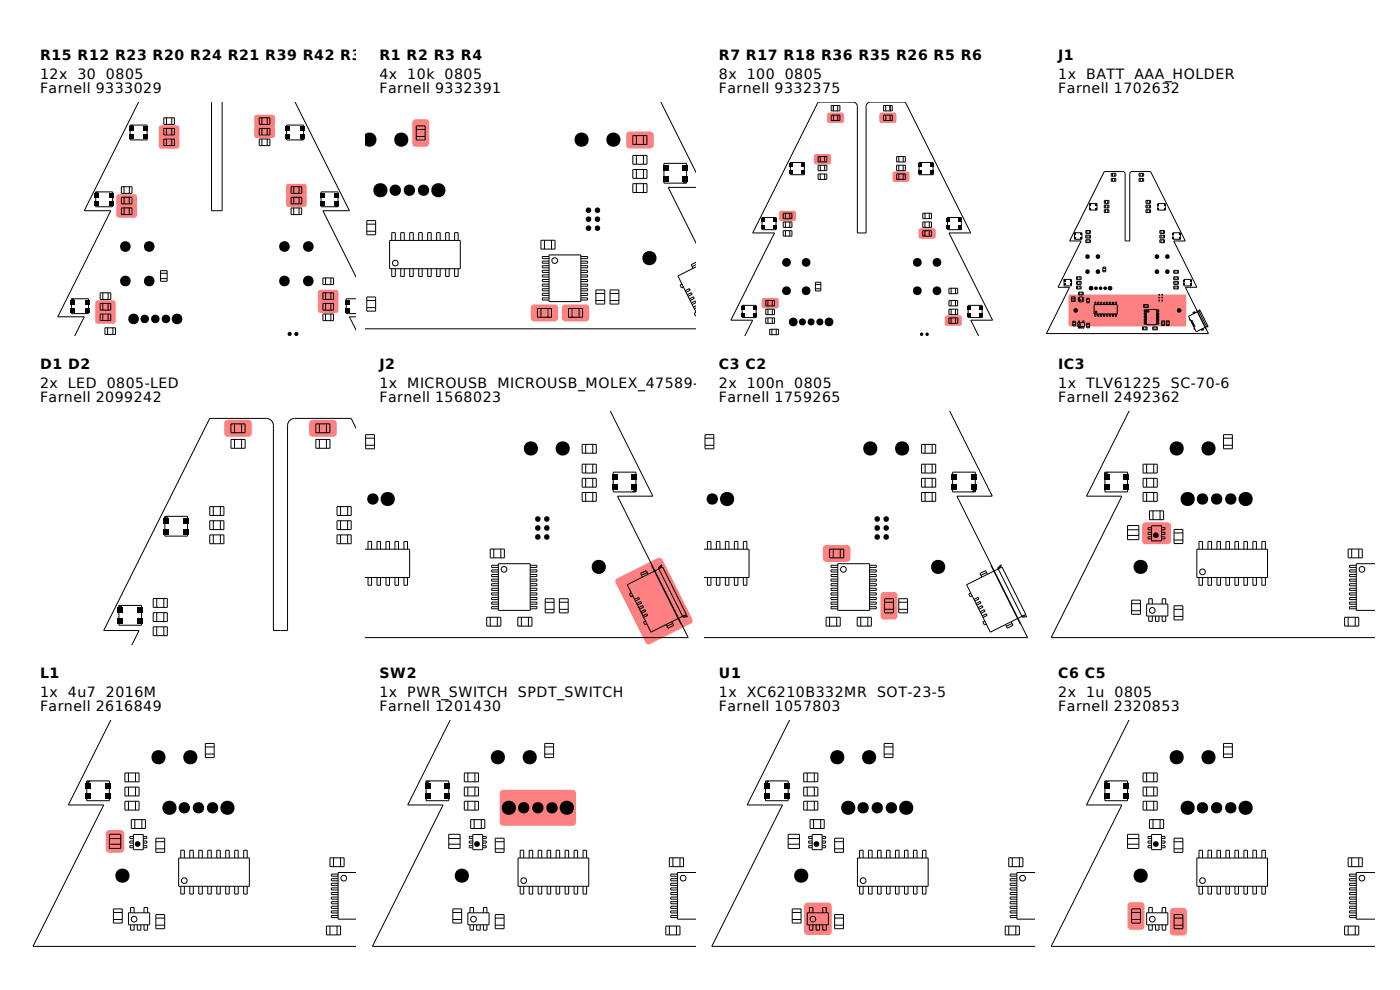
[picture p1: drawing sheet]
<svg xmlns="http://www.w3.org/2000/svg" width="297mm" height="210mm" viewBox="0 0 297 210" stroke-linecap="round" stroke-linejoin="round" font-family="sans-serif">
<g fill="#ff8080">
<path d="M34 26.7h3.8l.3 .5-.1 1.8-.5 .3-3.5-.1-.3-.5v-1.5z"/>
<path d="M34 28.9h3.8l.3 .5-.1 1.9-.5 .2h-3.5l-.3-.5v-1.6z"/>
<path d="M20.3 64l.4-.3 3.6 .1 .3 .5-.1 1.8-.5 .3-3.5-.1-.3-.4z"/>
<path d="M61 41.3h3.8l.3 .5-.1 1.8-.5 .3-3.5-.1-.3-.4v-1.6z"/>
<path d="M20.3 66.2l.4-.2h3.6l.3 .5-.1 1.9-.5 .3-3.5-.1-.3-.5z"/>
<path d="M61 39h3.8l.3 .5-.1 1.9-.5 .3-3.5-.1-.3-.5v-1.6z"/>
<path d="M25 41.3h3.8l.3 .5-.1 1.8-.5 .3-3.5-.1-.3-.4v-1.6z"/>
<path d="M25 43.5h3.8l.3 .5-.1 1.9-.5 .3-3.5-.1-.3-.5v-1.6z"/>
<path d="M67.5 64l.5-.3 3.5 .1 .3 .5v1.8l-.5 .3-3.6-.1-.3-.4z"/>
<path d="M54.2 26.7h3.8l.3 .5-.1 1.8-.4 .3-3.6-.1-.3-.5v-1.5z"/>
<path d="M67.7 61.5h3.8l.3 .5v1.9l-.5 .3-3.6-.1-.3-.5v-1.6z"/>
<path d="M54.2 24.4h3.8l.3 .5-.1 1.9-.4 .2h-3.6l-.3-.5v-1.6z"/>
</g>
<g fill="#000">
<path d="M27.4 26.8h.9v.9h-.9zM27.4 28.5h.9v.9h-.9zM30.5 26.8h.9v.9h-.9zM30.5 28.5h.9v.9h-.9zM60.6 28.5h.9v.9h-.9zM60.6 26.8h.9v.9h-.9zM63.7 28.5h.9v.9h-.9zM63.7 26.8h.9v.9h-.9zM20.1 41h.9v.9h-.9zM20.1 42.7h.9v.9h-.9zM23.2 41h.9v.9h-.9zM23.2 42.7h.9v.9h-.9z"/>
<path d="M67.9 42.7h.9v.9h-.9zM67.9 41h.9v.9h-.9zM71 42.7h.9v.9h-.9zM71 41h.9v.9h-.9zM15 63.7h.9v.9h-.9zM15 65.4h.9v.9h-.9zM18.1 63.7h.9v.9h-.9zM18.1 65.4h.9v.9h-.9zM73.3 65.4h.9v.9h-.9zM73.3 63.7h.9v.9h-.9z"/>
<circle cx="26.6" cy="52.3" r="1.13"/>
<circle cx="26.6" cy="59.6" r="1.13"/>
<circle cx="31.7" cy="52.3" r="1.13"/>
<circle cx="31.7" cy="59.6" r="1.13"/>
<circle cx="60.4" cy="52.3" r="1.13"/>
<circle cx="60.4" cy="59.6" r="1.13"/>
<circle cx="65.4" cy="59.6" r="1.13"/>
<circle cx="65.4" cy="52.3" r="1.13"/>
<circle cx="28.3" cy="67.7" r="1.13"/>
<circle cx="30.7" cy="67.7" r=".91"/>
<circle cx="32.9" cy="67.7" r=".91"/>
<circle cx="35.2" cy="67.7" r=".91"/>
<circle cx="37.6" cy="67.7" r="1.13"/>
<circle cx="61.5" cy="70.8" r=".45"/>
<circle cx="62.9" cy="70.8" r=".45"/>
</g>
<g fill="none" stroke="#000" stroke-width=".21">
<path d="M25.8 39.6h2.2v1.4h-2.2zM26.3 39.6v1.4M27.4 39.6v1.4M27.6 26.5h3.6v3.2h-3.6zM27.9 26.5l-.3 .4M28.2 26.5l-.6 .6M29.4 21.7l-11.5 23h5.6l-11.2 22.5h5.6l-2.1 4.1M34.8 25h2.2v1.4h-2.2zM34.8 27.2h2.2v1.4h-2.2zM34.8 29.5h2.2v1.4h-2.2zM35.3 25v1.4M35.3 27.2v1.4"/>
<path d="M35.3 29.5v1.4M36.4 25v1.4M36.4 27.2v1.4M36.4 29.5v1.4M44.9 21.7v23h2.2v-23M55 25h2.3v1.4h-2.3zM55 27.2h2.3v1.4h-2.3zM55 29.5h2.3v1.4h-2.3zM55.6 25v1.4M55.6 27.2v1.4M55.6 29.5v1.4M56.7 25v1.4"/>
<path d="M56.7 27.2v1.4M56.7 29.5v1.4M60.8 26.5h3.6v3.2h-3.6zM61.8 39.6h2.2v1.4h-2.2zM62.3 39.6v1.4M62.6 21.7l11.5 23h-5.6l7.1 14.1M63.4 39.6v1.4M64.4 29.2l-.6 .5M64.4 29.3l-.3 .4M20.3 40.7h3.6v3.2h-3.6zM20.6 40.7l-.3 .3M20.9 40.7l-.6 .5"/>
<path d="M25.8 44.1h2.2v1.4h-2.2zM25.8 41.9h2.2v1.4h-2.2zM26.3 41.9v1.4M26.3 44.1v1.4M27.4 41.9v1.4M27.4 44.1v1.4M34.1 58h1.4M34.1 59.1h1.4M34.1 57.4h1.4v2.3h-1.4zM61.8 44.1h2.2v1.4h-2.2zM61.8 41.9h2.2v1.4h-2.2zM62.3 41.9v1.4"/>
<path d="M62.3 44.1v1.4M63.4 41.9v1.4M63.4 44.1v1.4M68.1 40.7h3.6v3.2h-3.6zM68.5 59h2.3v1.4h-2.3zM69.1 59v1.4M70.2 59v1.4M71.7 43.3l-.5 .6M71.7 43.5l-.3 .4M15.2 63.4h3.6v3.1h-3.6zM15.5 63.4l-.3 .3M15.7 63.4l-.5 .5"/>
<path d="M21.3 62.1h2.2v1.4h-2.2zM21.3 64.4h2.2v1.4h-2.2zM21.3 66.6h2.2v1.4h-2.2zM21.8 62.1v1.4M21.8 64.4v1.4M21.8 66.6v1.4M22.3 69.5h2.2v1.4h-2.2zM22.8 69.5v1.4M22.9 62.1v1.4M22.9 64.4v1.4M22.9 66.6v1.4M24 69.5v1.4"/>
<path d="M68.5 62.1h2.3v1.4h-2.3zM68.5 64.4h2.3v1.4h-2.3zM68.5 66.6h2.3v1.4h-2.3zM69.1 62.1v1.4M69.1 64.4v1.4M69.1 66.6v1.4M70.2 62.1v1.4M70.2 64.4v1.4M70.2 66.6v1.4M75.6 63.4h-2.1v3.1h2.1M75.6 67.2h-1.5l1.5 2.9"/>
</g>
<g fill="#ff8080">
<path d="M47.8 89.3l.5-.2h4.4a.75 .75 0 0 1 .7 .7v2.1a.75 .75 0 0 1-.7 .8h-4.4a.75 .75 0 0 1-.7-.8v-2.1z"/>
<path d="M65.8 89.3l.5-.2h4.4a.75 .75 0 0 1 .7 .7v2.1a.75 .75 0 0 1-.7 .8h-4.4a.75 .75 0 0 1-.7-.8v-2.1z"/>
</g>
<g fill="none" stroke="#000" stroke-width=".21">
<path d="M49 89.9h3v1.9h-3zM49 93.2h3v1.9h-3zM49.8 89.9v1.9M49.8 93.2v1.9M51.3 89.9v1.9M51.3 93.2v1.9M67 89.9h3v1.9h-3zM67 93.2h3v1.9h-3zM67.8 89.9v1.9M67.8 93.2v1.9M69.3 89.9v1.9M69.3 93.2v1.9"/>
<path d="M75.6 90.9l-1.1-2.1h-12a1.5 1.5 0 0 0-1.5 1.5v43.5h-3v-43.5a1.5 1.5 0 0 0-1.5-1.5h-12l-22.5 45h7.5l-1.5 3M35 109.5h4.8v4.2h-4.8zM35.4 109.5l-.4 .5M35.7 109.5l-.7 .8M44.5 107.5h3v1.9h-3zM44.5 110.5h3v1.9h-3zM44.5 113.5h3v1.9h-3zM45.3 107.5v1.9M45.3 110.5v1.9M45.3 113.5v1.9M46.8 107.5v1.9M46.8 110.5v1.9"/>
<path d="M46.8 113.5v1.9M71.5 107.5h3v1.9h-3zM71.5 110.5h3v1.9h-3zM71.5 113.5h3v1.9h-3zM72.3 107.5v1.9M72.3 110.5v1.9M72.3 113.5v1.9M73.8 107.5v1.9M73.8 110.5v1.9M73.8 113.5v1.9M25.2 128.4h4.8v4.2h-4.8zM25.7 128.4l-.5 .5"/>
<path d="M26 128.4l-.8 .8M32.5 127h3v1.9h-3zM32.5 130h3v1.9h-3zM32.5 133h3v1.9h-3zM33.3 127v1.9M33.3 130v1.9M33.3 133v1.9M34.8 127v1.9M34.8 130v1.9M34.8 133v1.9"/>
</g>
<path d="M34.7 109.9h1.2v1.2h-1.2zM34.7 112.2h1.2v1.2h-1.2zM38.8 109.9h1.2v1.2h-1.2zM38.8 112.2h1.2v1.2h-1.2zM25 128.8h1.2v1.2h-1.2zM25 131.1h1.2v1.2h-1.2zM29.1 128.8h1.2v1.2h-1.2zM29.1 131.1h1.2v1.2h-1.2z" fill="#000"/>
<path d="M22.7 176.3l.5-.2h2.4a.75 .75 0 0 1 .8 .7v3.3a.75 .75 0 0 1-.8 .8h-2.4a.75 .75 0 0 1-.7-.8v-3.3z" fill="#ff8080"/>
<g fill="#000">
<path d="M18.1 166h1.2v1.2h-1.2zM18.1 168.3h1.2v1.2h-1.2zM22.3 166h1.2v1.2h-1.2zM22.3 168.3h1.2v1.2h-1.2z"/>
<path d="M28.6 179.1a.6 .6 0 0 1 1.2 0 .6 .6 0 0 1-1.2 0zM75.6 178.8v1.2z"/>
<circle cx="33.6" cy="160.6" r="1.51"/>
<circle cx="35.9" cy="171.4" r="1.51"/>
<circle cx="39.1" cy="171.4" r="1.21"/>
<circle cx="40.4" cy="160.6" r="1.51"/>
<circle cx="42.1" cy="171.4" r="1.21"/>
<circle cx="45.1" cy="171.4" r="1.21"/>
<circle cx="48.2" cy="171.4" r="1.51"/>
<circle cx="26" cy="185.8" r="1.51"/>
</g>
<g fill="none" stroke="#000" stroke-width=".21">
<path d="M23.5 152.7l-9 18.1h7.5l-15 30h68.6M43.6 158.5h1.8M43.6 160h1.8M43.6 157.7h1.8v3h-1.8zM18.4 165.7h4.8v4.2h-4.8zM18.9 165.7l-.5 .4M19.2 165.7l-.8 .7M23.2 177h2.4v3h-2.4zM23.2 179.1h2.4M23.2 177.9h2.4M26.5 164h3v1.9h-3zM26.5 167h3v1.9h-3z"/>
<path d="M26.5 170h3v1.9h-3zM27.3 164v1.9M27.3 167v1.9M27.3 170v1.9M27.9 173.9h3v1.9h-3zM28.3 177.4h-.7v.5h.7M28.3 177h2.1v3.3h-2.1zM28.3 179.4h-.7v.4h.7M28.3 178.4h-.7v.5h.7M28.6 173.9v1.9M28.8 164v1.9M28.8 167v1.9"/>
<path d="M28.8 170v1.9M30.1 173.9v1.9M30.4 177.4h.8v.5h-.8M30.4 179.4h.8v.4h-.8M30.4 178.4h.8v.5h-.8M33.1 177.8h1.8v3h-1.8zM33.1 178.6h1.8M24.1 195.1h1.8M24.1 193.6h1.8M24.1 192.8h1.8v3h-1.8zM27.3 193.6h4.5v2.6h-4.5zM27.7 193.6v-1.1h.8v1.1"/>
<path d="M27.7 196.2v1.1h.8v-1.1M29.1 196.2v1.1h.8v-1.1M30.6 196.2v1.1h.7v-1.1M30.6 193.6v-1.1h.7v1.1M33.1 194h1.8v3h-1.8zM33.1 196.3h1.8M33.1 194.8h1.8M33.1 180.1h1.8M37.9 182h15v6h-15zM38.4 182v-1.6h.7v1.6M38.4 188v1.7h.7v-1.7M40.3 188v1.7h.7v-1.7"/>
<path d="M40.3 182v-1.6h.7v1.6M42.2 188v1.7h.7v-1.7M42.2 182v-1.6h.7v1.6M44.1 188v1.7h.7v-1.7M44.1 182v-1.6h.7v1.6M46 188v1.7h.7v-1.7M46 182v-1.6h.7v1.6M47.9 188v1.7h.7v-1.7M47.9 182v-1.6h.7v1.6M49.8 188v1.7h.7v-1.7M49.8 182v-1.6h.7v1.6M51.7 188v1.7h.7v-1.7"/>
<path d="M51.7 182v-1.6h.7v1.6M69.3 196.5h3v1.8h-3zM70 182h3v1.9h-3zM70 196.5v1.8M70.8 182v1.9M71.5 196.5v1.8M71.7 185.4h-1.4v.5h1.4M71.7 186.4h-1.4v.5h1.4M71.7 187.4h-1.4v.4h1.4M71.7 188.4h-1.4v.4h1.4M71.7 189.3h-1.4v.5h1.4M71.7 190.3h-1.4v.5h1.4"/>
<path d="M71.7 191.3h-1.4v.4h1.4M71.7 192.3h-1.4v.4h1.4M71.7 193.2h-1.4v.5h1.4M71.7 194.2h-1.4v.5h1.4M72.3 182v1.9M75.6 185.1h-3.9v9.9h3.9"/>
<circle cx="28.5" cy="195" r=".6"/>
<circle cx="39.1" cy="186.8" r=".6"/>
<circle cx="72.9" cy="186.3" r=".6"/>
</g>
<g fill="#ff8080">
<path d="M112.8 64.8l.5-.2h4.4a.75 .75 0 0 1 .7 .7v2.1a.75 .75 0 0 1-.7 .8h-4.4a.75 .75 0 0 1-.7-.8v-2.1z"/>
<path d="M133.1 28.1l.5-.2h4.3a.75 .75 0 0 1 .8 .8v2.1a.75 .75 0 0 1-.8 .7h-4.3a.75 .75 0 0 1-.8-.7v-2.1z"/>
<path d="M119.4 64.8l.5-.2h4.4a.75 .75 0 0 1 .7 .7v2.1a.75 .75 0 0 1-.7 .8h-4.4a.75 .75 0 0 1-.7-.8v-2.1z"/>
<path d="M87.7 25.5l.5-.2h2.1a.75 .75 0 0 1 .8 .7v4.4a.75 .75 0 0 1-.8 .7h-2.1a.75 .75 0 0 1-.7-.7v-4.4z"/>
</g>
<g fill="#000">
<path d="M77.7 28.3a1.51 1.51 0 0 1 2.2 1.3 1.51 1.51 0 0 1-2.2 1.4l-.2-.3v-2.1zM140.6 37.3h1.2v1.2h-1.2zM140.6 35h1.2v1.2h-1.2zM144.7 37.3h1.2v1.2h-1.2zM144.7 35h1.2v1.2h-1.2z"/>
<path d="M77.5 47.4v1.2zM126.2 48.4a.6 .6 0 0 1 1.2 0 .6 .6 0 0 1-1.2 0z"/>
<circle cx="85.1" cy="29.6" r="1.51"/>
<circle cx="123.4" cy="29.6" r="1.51"/>
<circle cx="130.1" cy="29.6" r="1.51"/>
<circle cx="80.7" cy="40.3" r="1.51"/>
<circle cx="83.9" cy="40.3" r="1.21"/>
<circle cx="86.9" cy="40.3" r="1.21"/>
<circle cx="89.9" cy="40.3" r="1.21"/>
<circle cx="93" cy="40.3" r="1.51"/>
<circle cx="124.9" cy="44.6" r=".6"/>
<circle cx="124.9" cy="46.5" r=".6"/>
<circle cx="124.9" cy="48.4" r=".6"/>
<circle cx="126.8" cy="44.6" r=".6"/>
<circle cx="126.8" cy="46.5" r=".6"/>
<circle cx="137.8" cy="54.8" r="1.51"/>
</g>
<g fill="none" stroke="#000" stroke-width=".21">
<path d="M88.3 27.5h1.9M88.3 29h1.9M88.3 26.7h1.9v3h-1.9zM134.3 28.8h3v1.8h-3zM134.3 33h3v1.8h-3zM134.3 36h3v1.8h-3zM134.3 39h3v1.8h-3zM135 28.8v1.8M135 33v1.8M135 36v1.8M135 39v1.8M136.5 28.8v1.8"/>
<path d="M136.5 33v1.8M136.5 36v1.8M136.5 39v1.8M140.2 21.7l7.4 14.7M140.9 34.7h4.8v4.2h-4.8zM145.7 38.1l-.8 .8M145.7 38.4l-.5 .5M147.6 39.8h-5.8l5.8 11.6M77.8 46.8h1.9v3h-1.9zM77.8 47.6h1.9M77.8 49.1h1.9M82.7 51h15v6h-15z"/>
<path d="M83.1 51v-1.6h.8v1.6M83.1 57v1.7h.8v-1.7M85 57v1.7h.8v-1.7M85 51v-1.6h.8v1.6M86.9 57v1.7h.8v-1.7M86.9 51v-1.6h.8v1.6M88.8 57v1.7h.8v-1.7M88.8 51v-1.6h.8v1.6M90.7 57v1.7h.8v-1.7M90.7 51v-1.6h.8v1.6M92.6 57v1.7h.8v-1.7M92.6 51v-1.6h.8v1.6"/>
<path d="M94.6 57v1.7h.7v-1.7M94.6 51v-1.6h.7v1.6M96.5 57v1.7h.7v-1.7M96.5 51v-1.6h.7v1.6M114.8 51h3v1.8h-3zM115.5 51v1.8M116.5 54.1h6.7v9.9h-6.7zM116.5 54.4h-1.4v.5h1.4M116.5 55.4h-1.4v.4h1.4M116.5 56.4h-1.4v.4h1.4M116.5 57.3h-1.4v.5h1.4M116.5 58.3h-1.4v.5h1.4"/>
<path d="M116.5 59.3h-1.4v.4h1.4M117 51v1.8M123.2 54.4h1.5v.5h-1.5M123.2 55.4h1.5v.4h-1.5M123.2 56.4h1.5v.4h-1.5M123.2 57.3h1.5v.5h-1.5M123.2 58.3h1.5v.5h-1.5M123.2 59.3h1.5v.4h-1.5M147.6 56.2l-.7 .4M147.6 55.7l-.9 .5 .3 .7M147.6 56.7l-3.8 1.8 3.8 7.5M77.5 69.8h70.1"/>
<path d="M77.8 63h1.9v3h-1.9zM77.8 65.3h1.9M77.8 63.8h1.9M114 65.4h3v1.9h-3zM114.8 65.4v1.9M116.3 65.4v1.9M116.5 60.3h-1.4v.4h1.4M116.5 61.2h-1.4v.5h1.4M116.5 62.2h-1.4v.5h1.4M116.5 63.2h-1.4v.4h1.4M120.6 65.4h3v1.9h-3zM121.4 65.4v1.9"/>
<path d="M122.9 65.4v1.9M123.2 60.3h1.5v.4h-1.5M123.2 61.2h1.5v.5h-1.5M123.2 62.2h1.5v.5h-1.5M123.2 63.2h1.5v.4h-1.5M126.4 63.8h1.9M126.4 62.3h1.9M126.4 61.5h1.9v3h-1.9zM129.4 63.8h1.9M129.4 62.3h1.9M129.4 61.5h1.9v3h-1.9zM144.7 60.3l-.4 .2 .3 .6 .4-.2"/>
<path d="M145.4 61.7l.9-.5 .1 .4-.8 .4M145.8 62.5l.9-.4 .2 .3-.9 .5M146.3 63.4l.8-.4 .2 .3-.9 .4M147.6 63.8l-.9 .5M147.6 63.8h.1M147.6 64.9l-.5 .2M147.6 65.4l-.3 .1M147.6 64.3l-.7 .3M147.6 66.3l-.3 .2 .3 .5"/>
<circle cx="83.9" cy="55.8" r=".6"/>
<circle cx="117.7" cy="55.3" r=".6"/>
</g>
<path d="M130.7 122.9l8.8-4.5a.75 .75 0 0 1 1.1 .3l6.3 12.6a.75 .75 0 0 1-.4 1l-8.6 4.3a.75 .75 0 0 1-1-.3l-6.3-12.6-.1-.3z" fill="#ff8080"/>
<g fill="#000">
<path d="M129.9 102.8h1.2v1.2h-1.2zM129.9 100.5h1.2v1.2h-1.2zM134 102.8h1.2v1.2h-1.2zM134 100.5h1.2v1.2h-1.2z"/>
<path d="M77.5 113v1.2zM115.4 113.9a.6 .6 0 0 1 1.2 0 .6 .6 0 0 1-1.2 0z"/>
<circle cx="112.6" cy="95.1" r="1.51"/>
<circle cx="119.4" cy="95.1" r="1.51"/>
<circle cx="79.1" cy="105.9" r="1.21"/>
<circle cx="82.2" cy="105.9" r="1.51"/>
<circle cx="114.1" cy="113.9" r=".6"/>
<circle cx="114.1" cy="110.1" r=".6"/>
<circle cx="114.1" cy="112" r=".59"/>
<circle cx="116" cy="110.1" r=".6"/>
<circle cx="116" cy="112" r=".59"/>
<circle cx="127.1" cy="120.3" r="1.51"/>
</g>
<g fill="none" stroke="#000" stroke-width=".21">
<path d="M77.6 93h1.8M77.6 94.5h1.8M77.6 92.2h1.8v3h-1.8zM123.5 94.3h3v1.8h-3zM123.5 98.5h3v1.9h-3zM124.3 94.3v1.8M124.3 98.5v1.9M125.8 94.3v1.8M125.8 98.5v1.9M129.5 87.2l9 18.1h-7.5l15 30h-68.5M77.5 116.5h9.4v6h-9.4M78.1 116.5v-1.6h.7v1.6"/>
<path d="M80 116.5v-1.6h.7v1.6M81.9 116.5v-1.6h.7v1.6M83.8 116.5v-1.6h.7v1.6M85.7 116.5v-1.6h.8v1.6M104 116.5h3v1.9h-3zM104.8 116.5v1.9M105.7 119.6h6.8v9.9h-6.8zM105.7 119.9h-1.4v.5h1.4M106.3 116.5v1.9M112.5 119.9h1.4v.5h-1.4M123.5 101.5h3v1.9h-3zM123.5 104.5h3v1.9h-3z"/>
<path d="M124.3 101.5v1.9M124.3 104.5v1.9M125.8 101.5v1.9M125.8 104.5v1.9M130.1 100.2h4.8v4.2h-4.8zM134.9 103.7l-.7 .7M134.9 103.9l-.4 .5M138.2 119.9l6.3 12.6M78.1 122.5v1.7h.7v-1.7M80 122.5v1.7h.7v-1.7M81.9 122.5v1.7h.7v-1.7M83.8 122.5v1.7h.7v-1.7"/>
<path d="M85.7 122.5v1.7h.8v-1.7M103.3 131h3v1.8h-3zM104 131v1.8M105.5 131v1.8M105.7 120.9h-1.4v.5h1.4M105.7 121.9h-1.4v.4h1.4M105.7 122.9h-1.4v.4h1.4M105.7 123.8h-1.4v.5h1.4M105.7 124.8h-1.4v.5h1.4M105.7 125.8h-1.4v.4h1.4M105.7 126.8h-1.4v.4h1.4M105.7 127.7h-1.4v.5h1.4"/>
<path d="M105.7 128.7h-1.4v.5h1.4M109.9 131h3v1.8h-3zM110.6 131v1.8M112.1 131v1.8M112.5 120.9h1.4v.5h-1.4M112.5 121.9h1.4v.4h-1.4M112.5 122.9h1.4v.4h-1.4M112.5 123.8h1.4v.5h-1.4M112.5 124.8h1.4v.5h-1.4M112.5 125.8h1.4v.4h-1.4M112.5 126.8h1.4v.4h-1.4M112.5 127.7h1.4v.5h-1.4"/>
<path d="M112.5 128.7h1.4v.5h-1.4M115.7 127.8h1.9M115.7 129.3h1.9M115.7 127h1.9v3h-1.9zM118.7 127.8h1.9M118.7 129.3h1.9M118.7 127h1.9v3h-1.9zM133.1 124l7.5-3.7 5 10-7.5 3.8zM133.9 125.8l-.4 .2 .3 .6 .5-.2M134.6 127.2l.9-.5 .2 .4-.9 .4M135.1 128l.8-.4 .2 .3-.9 .5M135.5 128.9l.9-.4 .2 .3-.9 .5"/>
<path d="M135.9 129.8l.9-.5 .2 .4-.9 .4M136.4 130.7l.9-.5 .1 .4-.8 .4M136.9 131.8l-.4 .2 .3 .6 .4-.2M137.3 121.5l-1.2 .6M137.5 121.8l-.4-.7-1.2 .6 .4 .7M139.8 120.7l.7-.7-.1-.2-.7 .7 5.2 10.5 1-.2-.1-.2-1 .2M142.5 131.9l.4 .8-1.2 .6-.4-.8M142.7 132.3l-1.2 .6"/>
<circle cx="106.9" cy="120.8" r=".6"/>
</g>
<path d="M106.2 167.8l.6-.3h14.7a.75 .75 0 0 1 .7 .8v6.1a.75 .75 0 0 1-.7 .8h-14.7a.75 .75 0 0 1-.8-.8v-6.1z" fill="#ff8080"/>
<g fill="#000">
<path d="M90.1 166h1.2v1.2h-1.2zM90.1 168.3h1.2v1.2h-1.2zM94.3 166h1.2v1.2h-1.2zM94.3 168.3h1.2v1.2h-1.2z"/>
<path d="M100.6 179.1a.6 .6 0 0 1 1.2 0 .6 .6 0 0 1-1.2 0zM147.6 178.8v1.2z"/>
<circle cx="105.6" cy="160.6" r="1.51"/>
<circle cx="108" cy="171.4" r="1.51"/>
<circle cx="111.1" cy="171.4" r="1.21"/>
<circle cx="112.4" cy="160.6" r="1.51"/>
<circle cx="114.1" cy="171.4" r="1.21"/>
<circle cx="117.1" cy="171.4" r="1.21"/>
<circle cx="120.3" cy="171.4" r="1.51"/>
<circle cx="98" cy="185.8" r="1.51"/>
</g>
<g fill="none" stroke="#000" stroke-width=".21">
<path d="M95.5 152.7l-9 18.1h7.5l-15 30h68.6M115.6 158.5h1.9M115.6 160h1.9M115.6 157.7h1.9v3h-1.9zM90.4 165.7h4.8v4.2h-4.8zM90.9 165.7l-.5 .4M91.2 165.7l-.8 .7M95.2 177h2.4v3h-2.4zM95.2 179.1h2.4M95.2 177.9h2.4M98.5 164h3v1.9h-3zM98.5 167h3v1.9h-3z"/>
<path d="M98.5 170h3v1.9h-3zM99.3 164v1.9M99.3 167v1.9M99.3 170v1.9M99.9 173.9h3v1.9h-3zM100.3 177.4h-.7v.5h.7M100.3 177h2.1v3.3h-2.1zM100.3 179.4h-.7v.4h.7M100.3 178.4h-.7v.5h.7M100.6 173.9v1.9M100.8 164v1.9M100.8 167v1.9"/>
<path d="M100.8 170v1.9M102.1 173.9v1.9M102.4 177.4h.8v.5h-.8M102.4 179.4h.8v.4h-.8M102.4 178.4h.8v.5h-.8M105.1 177.8h1.9v3h-1.9zM105.1 178.6h1.9M96.1 195.1h1.8M96.1 193.6h1.8M96.1 192.8h1.8v3h-1.8zM99.3 193.6h4.5v2.6h-4.5zM99.7 193.6v-1.1h.8v1.1"/>
<path d="M99.7 196.2v1.1h.8v-1.1M101.1 196.2v1.1h.8v-1.1M102.6 196.2v1.1h.7v-1.1M102.6 193.6v-1.1h.7v1.1M105.1 194h1.9v3h-1.9zM105.1 196.3h1.9M105.1 194.8h1.9M105.1 180.1h1.9M109.9 182h15v6h-15zM110.4 182v-1.6h.7v1.6M110.4 188v1.7h.7v-1.7M112.3 188v1.7h.7v-1.7"/>
<path d="M112.3 182v-1.6h.7v1.6M114.2 188v1.7h.7v-1.7M114.2 182v-1.6h.7v1.6M116.1 188v1.7h.7v-1.7M116.1 182v-1.6h.7v1.6M118 188v1.7h.7v-1.7M118 182v-1.6h.7v1.6M119.9 188v1.7h.7v-1.7M119.9 182v-1.6h.7v1.6M121.8 188v1.7h.8v-1.7M121.8 182v-1.6h.8v1.6M123.7 188v1.7h.8v-1.7"/>
<path d="M123.7 182v-1.6h.8v1.6M141.3 196.5h3v1.8h-3zM142 182h3v1.9h-3zM142 196.5v1.8M142.8 182v1.9M143.5 196.5v1.8M143.7 185.4h-1.4v.5h1.4M143.7 186.4h-1.4v.5h1.4M143.7 187.4h-1.4v.4h1.4M143.7 188.4h-1.4v.4h1.4M143.7 189.3h-1.4v.5h1.4M143.7 190.3h-1.4v.5h1.4"/>
<path d="M143.7 191.3h-1.4v.4h1.4M143.7 192.3h-1.4v.4h1.4M143.7 193.2h-1.4v.5h1.4M143.7 194.2h-1.4v.5h1.4M144.3 182v1.9M147.6 185.1h-3.9v9.9h3.9"/>
<circle cx="100.5" cy="195" r=".6"/>
<circle cx="111.1" cy="186.8" r=".6"/>
<circle cx="144.9" cy="186.3" r=".6"/>
</g>
<g fill="#ff8080">
<path d="M172.9 32.7h3.2l.2 .4-.1 1.6-.4 .2-2.9-.1-.2-.4v-1.3z"/>
<path d="M161.8 63.3h3.2l.2 .4-.1 1.5-.4 .2h-2.9l-.2-.4v-1.3z"/>
<path d="M195.1 48.5h3.2l.2 .4v1.5l-.4 .2h-3l-.2-.4v-1.3z"/>
<path d="M165.5 44.8h3.2l.2 .4-.1 1.5-.4 .2h-2.9l-.2-.4v-1.3z"/>
<path d="M200.7 67h3.1l.3 .4-.1 1.5-.4 .2h-2.9l-.2-.4v-1.3z"/>
<path d="M189.6 36.4h3.1l.3 .4-.1 1.6-.4 .2-2.9-.1-.2-.4v-1.3z"/>
<path d="M175.7 23.9h3.2l.2 .4-.1 1.6-.4 .2-2.9-.1-.2-.4v-1.3z"/>
<path d="M186.8 23.9h3.2l.2 .4-.1 1.6-.4 .2-2.9-.1-.2-.4v-1.3z"/>
</g>
<g fill="#000">
<path d="M167.5 34.7h.8v.7h-.8zM167.5 36.1h.8v.7h-.8zM170.1 34.7h.7v.7h-.7zM170.1 36.1h.7v.7h-.7zM194.8 36.1h.8v.7h-.8zM194.8 34.7h.8v.7h-.8zM197.4 36.1h.7v.7h-.7zM197.4 34.7h.7v.7h-.7zM161.5 46.4h.8v.7h-.8zM161.5 47.8h.8v.7h-.8zM164.1 46.4h.7v.7h-.7zM164.1 47.8h.7v.7h-.7z"/>
<path d="M200.9 47.8h.7v.7h-.7zM200.9 46.4h.7v.7h-.7zM203.4 47.8h.7v.7h-.7zM203.4 46.4h.7v.7h-.7zM157.3 65h.8v.8h-.8zM157.3 66.4h.8v.7h-.8zM159.9 65h.7v.8h-.7zM159.9 66.4h.7v.7h-.7zM195.3 70.7l.2-.1 .3 .1v.5l-.3 .1-.2-.1zM196.4 70.7l.3-.1 .3 .1v.5l-.3 .1-.3-.1zM205.2 66.4h.8v.7h-.8zM205.2 65h.8v.8h-.8z"/>
<path d="M207.8 66.4h.7v.7h-.7zM207.8 65h.7v.8h-.7z"/>
<circle cx="166.9" cy="55.7" r=".93"/>
<circle cx="171" cy="55.7" r=".93"/>
<circle cx="194.6" cy="55.7" r=".93"/>
<circle cx="198.8" cy="55.7" r=".93"/>
<circle cx="166.9" cy="61.7" r=".93"/>
<circle cx="168.3" cy="68.3" r=".93"/>
<circle cx="170.2" cy="68.3" r=".75"/>
<circle cx="171" cy="61.7" r=".93"/>
<circle cx="172.1" cy="68.3" r=".75"/>
<circle cx="173.9" cy="68.3" r=".75"/>
<circle cx="175.9" cy="68.3" r=".93"/>
<circle cx="194.6" cy="61.7" r=".93"/>
<circle cx="198.8" cy="61.7" r=".93"/>
</g>
<g fill="none" stroke="#000" stroke-width=".21">
<path d="M167.7 34.5h3v2.6h-3zM168 34.5l-.3 .3M168.2 34.5l-.5 .4M173.6 21.7l-13.9 27.7h4.6l-9.2 18.5h4.6l-1.7 3.4M173.6 33.2h1.8v1.2h-1.8zM173.6 35.1h1.8v1.1h-1.8zM173.6 36.9h1.8v1.2h-1.8zM174 33.2v1.2M174 35.1v1.1M174 36.9v1.2M175 33.2v1.2M175 35.1v1.1"/>
<path d="M175 36.9v1.2M176.4 22.4h1.8v1.1h-1.8zM176.4 24.4h1.8v1.2h-1.8zM176.8 22.4v1.1M176.8 24.4v1.2M177.7 22.4v1.1M177.7 24.4v1.2M181.2 21.7a.88 .88 0 0 1 .7 .9v26.8h1.9v-26.8a.88 .88 0 0 1 .7-.9M187.5 22.4h1.8v1.1h-1.8zM187.5 24.4h1.8v1.2h-1.8zM187.9 22.4v1.1M187.9 24.4v1.2"/>
<path d="M188.8 22.4v1.1M188.8 24.4v1.2M190.2 33.2h1.9v1.2h-1.9zM190.2 35.1h1.9v1.1h-1.9zM190.2 36.9h1.9v1.2h-1.9zM190.7 33.2v1.2M190.7 35.1v1.1M190.7 36.9v1.2M191.6 33.2v1.2M191.6 35.1v1.1M191.6 36.9v1.2M192.1 21.7l13.9 27.7h-4.7l9.3 18.5h-4.6l1.7 3.4"/>
<path d="M195 34.5h3v2.6h-3zM198 36.6l-.5 .5M198 36.8l-.3 .3M161.7 46.1h2.9v2.6h-2.9zM162 46.1l-.3 .3M162.1 46.1l-.4 .5M166.2 48.9h1.8v1.2h-1.8zM166.2 47.1h1.8v1.1h-1.8zM166.2 45.2h1.8v1.2h-1.8zM166.6 45.2v1.2M166.6 47.1v1.1M166.6 48.9v1.2"/>
<path d="M167.6 45.2v1.2M167.6 47.1v1.1M167.6 48.9v1.2M173 59.9h1.2v1.8h-1.2zM195.8 48.9h1.8v1.2h-1.8zM195.8 45.2h1.8v1.2h-1.8zM195.8 47.1h1.8v1.1h-1.8zM196.2 45.2v1.2M196.2 47.1v1.1M196.2 48.9v1.2M197.2 45.2v1.2M197.2 47.1v1.1"/>
<path d="M197.2 48.9v1.2M201 46.1h3v2.6h-3zM204 48.3l-.5 .4M204 48.4l-.3 .3M157.5 64.8h2.9v2.6h-2.9zM157.8 64.8l-.3 .3M157.9 64.8l-.4 .4M162.5 63.7h1.8v1.2h-1.8zM162.5 65.6h1.8v1.1h-1.8zM162.5 67.4h1.8v1.2h-1.8zM162.9 63.7v1.2M162.9 65.6v1.1"/>
<path d="M162.9 67.4v1.2M163.3 69.8h1.9v1.2h-1.9zM163.8 69.8v1.2M163.9 63.7v1.2M163.9 65.6v1.1M163.9 67.4v1.2M164.7 69.8v1.2M173 60.3h1.2M173 61.3h1.2M201.3 61.1h1.9v1.2h-1.9zM201.3 63.7h1.9v1.2h-1.9zM201.3 65.6h1.9v1.1h-1.9z"/>
<path d="M201.3 67.4h1.9v1.2h-1.9zM201.8 61.1v1.2M201.8 63.7v1.2M201.8 65.6v1.1M201.8 67.4v1.2M202.7 61.1v1.2M202.7 63.7v1.2M202.7 65.6v1.1M202.7 67.4v1.2M205.4 64.8h3v2.6h-3zM208.4 66.9l-.5 .5M208.4 67.1l-.3 .3"/>
</g>
<g fill="#ff8080">
<path d="M174.8 115.8l.5-.2h4.4a.75 .75 0 0 1 .7 .8v2.1a.75 .75 0 0 1-.7 .7h-4.4a.75 .75 0 0 1-.7-.7v-2.1z"/>
<path d="M187 125.8l.6-.2h2.1a.75 .75 0 0 1 .7 .7v4.4a.75 .75 0 0 1-.7 .7h-2.1a.75 .75 0 0 1-.8-.7v-4.4z"/>
</g>
<g fill="#000">
<path d="M201.9 102.8h1.2v1.2h-1.2zM201.9 100.5h1.2v1.2h-1.2zM206 102.8h1.2v1.2h-1.2zM206 100.5h1.2v1.2h-1.2z"/>
<path d="M149.5 113v1.2zM187.4 113.9a.6 .6 0 0 1 1.2 0 .6 .6 0 0 1-1.2 0z"/>
<circle cx="184.7" cy="95.1" r="1.51"/>
<circle cx="191.4" cy="95.1" r="1.51"/>
<circle cx="151.1" cy="105.9" r="1.21"/>
<circle cx="154.3" cy="105.9" r="1.51"/>
<circle cx="186.1" cy="113.9" r=".6"/>
<circle cx="186.1" cy="110.1" r=".6"/>
<circle cx="186.1" cy="112" r=".59"/>
<circle cx="188" cy="110.1" r=".6"/>
<circle cx="188" cy="112" r=".59"/>
<circle cx="199.1" cy="120.3" r="1.51"/>
</g>
<g fill="none" stroke="#000" stroke-width=".21">
<path d="M149.6 93h1.9M149.6 94.5h1.9M149.6 92.2h1.9v3h-1.9zM195.5 94.3h3v1.8h-3zM195.5 98.5h3v1.9h-3zM196.3 94.3v1.8M196.3 98.5v1.9M197.8 94.3v1.8M197.8 98.5v1.9M201.5 87.2l9 18.1h-7.5l15 30h-68.5M149.5 116.5h9.4v6h-9.4M150.1 116.5v-1.6h.7v1.6"/>
<path d="M152 116.5v-1.6h.7v1.6M153.9 116.5v-1.6h.8v1.6M155.8 116.5v-1.6h.8v1.6M157.7 116.5v-1.6h.8v1.6M176 116.5h3v1.9h-3zM176.8 116.5v1.9M177.7 119.6h6.8v9.9h-6.8zM177.7 119.9h-1.4v.5h1.4M178.3 116.5v1.9M184.5 119.9h1.4v.5h-1.4M195.5 101.5h3v1.9h-3zM195.5 104.5h3v1.9h-3z"/>
<path d="M196.3 101.5v1.9M196.3 104.5v1.9M197.8 101.5v1.9M197.8 104.5v1.9M202.1 100.2h4.8v4.2h-4.8zM206.9 103.7l-.7 .7M206.9 103.9l-.4 .5M210.2 119.9l6.3 12.6M150.1 122.5v1.7h.7v-1.7M152 122.5v1.7h.7v-1.7M153.9 122.5v1.7h.8v-1.7M155.8 122.5v1.7h.8v-1.7"/>
<path d="M157.7 122.5v1.7h.8v-1.7M175.3 131h3v1.8h-3zM176 131v1.8M177.5 131v1.8M177.7 120.9h-1.4v.5h1.4M177.7 121.9h-1.4v.4h1.4M177.7 122.9h-1.4v.4h1.4M177.7 123.8h-1.4v.5h1.4M177.7 124.8h-1.4v.5h1.4M177.7 125.8h-1.4v.4h1.4M177.7 126.8h-1.4v.4h1.4M177.7 127.7h-1.4v.5h1.4"/>
<path d="M177.7 128.7h-1.4v.5h1.4M181.9 131h3v1.8h-3zM182.6 131v1.8M184.1 131v1.8M184.5 120.9h1.4v.5h-1.4M184.5 121.9h1.4v.4h-1.4M184.5 122.9h1.4v.4h-1.4M184.5 123.8h1.4v.5h-1.4M184.5 124.8h1.4v.5h-1.4M184.5 125.8h1.4v.4h-1.4M184.5 126.8h1.4v.4h-1.4M184.5 127.7h1.4v.5h-1.4"/>
<path d="M184.5 128.7h1.4v.5h-1.4M187.7 127.8h1.9M187.7 129.3h1.9M187.7 127h1.9v3h-1.9zM190.7 127.8h1.9M190.7 129.3h1.9M190.7 127h1.9v3h-1.9zM205.1 124l7.5-3.7 5 10-7.5 3.8zM206 125.8l-.4 .2 .3 .6 .4-.2M206.6 127.2l.9-.5 .2 .4-.9 .4M207.1 128l.9-.4 .1 .3-.8 .5M207.5 128.9l.9-.4 .2 .3-.9 .5"/>
<path d="M208 129.8l.8-.5 .2 .4-.9 .4M208.4 130.7l.9-.5 .1 .4-.8 .4M208.9 131.8l-.4 .2 .3 .6 .4-.2M209.3 121.5l-1.2 .6M209.5 121.8l-.4-.7-1.2 .6 .4 .7M211.8 120.7l.7-.7-.1-.2-.7 .7 5.2 10.5 1-.2-.1-.2-1 .2M214.5 131.9l.4 .8-1.2 .6-.4-.8M214.7 132.3l-1.2 .6"/>
<circle cx="178.9" cy="120.8" r=".6"/>
</g>
<path d="M170.8 191.7l.5-.2h4.4a.75 .75 0 0 1 .7 .7v5.4a.75 .75 0 0 1-.7 .8h-4.4a.75 .75 0 0 1-.7-.8v-5.4z" fill="#ff8080"/>
<g fill="#000">
<path d="M162.2 166h1.2v1.2h-1.2zM162.2 168.3h1.2v1.2h-1.2zM166.3 166h1.2v1.2h-1.2zM166.3 168.3h1.2v1.2h-1.2z"/>
<path d="M172.6 179.1a.6 .6 0 0 1 1.2 0 .6 .6 0 0 1-1.2 0zM219.6 178.8v1.2z"/>
<circle cx="177.7" cy="160.6" r="1.51"/>
<circle cx="180" cy="171.4" r="1.51"/>
<circle cx="183.1" cy="171.4" r="1.21"/>
<circle cx="184.4" cy="160.6" r="1.51"/>
<circle cx="186.1" cy="171.4" r="1.21"/>
<circle cx="189.1" cy="171.4" r="1.21"/>
<circle cx="192.3" cy="171.4" r="1.51"/>
<circle cx="170" cy="185.8" r="1.51"/>
</g>
<g fill="none" stroke="#000" stroke-width=".21">
<path d="M167.5 152.7l-9 18.1h7.5l-15 30h68.6M187.6 158.5h1.9M187.6 160h1.9M187.6 157.7h1.9v3h-1.9zM162.4 165.7h4.8v4.2h-4.8zM162.9 165.7l-.5 .4M163.2 165.7l-.8 .7M167.2 177h2.4v3h-2.4zM167.2 179.1h2.4M167.2 177.9h2.4M170.5 164h3v1.9h-3zM170.5 167h3v1.9h-3z"/>
<path d="M170.5 170h3v1.9h-3zM171.3 164v1.9M171.3 167v1.9M171.3 170v1.9M171.9 173.9h3v1.9h-3zM172.3 177.4h-.7v.5h.7M172.3 177h2.1v3.3h-2.1zM172.3 179.4h-.7v.4h.7M172.3 178.4h-.7v.5h.7M172.6 173.9v1.9M172.8 164v1.9M172.8 167v1.9"/>
<path d="M172.8 170v1.9M174.1 173.9v1.9M174.4 177.4h.8v.5h-.8M174.4 179.4h.8v.4h-.8M174.4 178.4h.8v.5h-.8M177.1 177.8h1.9v3h-1.9zM177.1 178.6h1.9M168.1 195.1h1.9M168.1 193.6h1.9M168.1 192.8h1.9v3h-1.9zM171.3 193.6h4.5v2.6h-4.5zM171.7 193.6v-1.1h.8v1.1"/>
<path d="M171.7 196.2v1.1h.8v-1.1M173.1 196.2v1.1h.8v-1.1M174.6 196.2v1.1h.7v-1.1M174.6 193.6v-1.1h.7v1.1M177.1 194h1.9v3h-1.9zM177.1 196.3h1.9M177.1 194.8h1.9M177.1 180.1h1.9M181.9 182h15v6h-15zM182.4 182v-1.6h.7v1.6M182.4 188v1.7h.7v-1.7M184.3 188v1.7h.7v-1.7"/>
<path d="M184.3 182v-1.6h.7v1.6M186.2 188v1.7h.7v-1.7M186.2 182v-1.6h.7v1.6M188.1 188v1.7h.7v-1.7M188.1 182v-1.6h.7v1.6M190 188v1.7h.8v-1.7M190 182v-1.6h.8v1.6M191.9 188v1.7h.8v-1.7M191.9 182v-1.6h.8v1.6M193.8 188v1.7h.8v-1.7M193.8 182v-1.6h.8v1.6M195.7 188v1.7h.8v-1.7"/>
<path d="M195.7 182v-1.6h.8v1.6M213.3 196.5h3v1.8h-3zM214 182h3v1.9h-3zM214 196.5v1.8M214.8 182v1.9M215.5 196.5v1.8M215.8 185.4h-1.5v.5h1.5M215.8 186.4h-1.5v.5h1.5M215.8 187.4h-1.5v.4h1.5M215.8 188.4h-1.5v.4h1.5M215.8 189.3h-1.5v.5h1.5M215.8 190.3h-1.5v.5h1.5"/>
<path d="M215.8 191.3h-1.5v.4h1.5M215.8 192.3h-1.5v.4h1.5M215.8 193.2h-1.5v.5h1.5M215.8 194.2h-1.5v.5h1.5M216.3 182v1.9M219.6 185.1h-3.8v9.9h3.8"/>
<circle cx="172.5" cy="195" r=".6"/>
<circle cx="183.1" cy="186.8" r=".6"/>
<circle cx="216.9" cy="186.3" r=".6"/>
</g>
<path d="M226.8 62.5h24.6l.3 .2v6.3l-.3 .2h-24.4l-.3-.2z" fill="#ff8080"/>
<g fill="#000">
<path d="M225.7 59.4h.4v.4h-.4zM227 59.4h.4v.4h-.4zM227.9 49.5h.4v.4h-.4zM227.9 50.2h.4v.4h-.4zM229.3 49.5h.3v.4h-.3zM229.3 50.2h.3v.4h-.3zM231.1 43.3h.4v.4h-.4zM231.1 44.1h.4v.3h-.4zM232.4 43.3h.4v.4h-.4zM232.4 44.1h.4v.3h-.4zM245.6 44.1h.4v.3h-.4zM245.6 43.3h.4v.4h-.4z"/>
<path d="M246.9 44.1h.4v.3h-.4zM246.9 43.3h.4v.4h-.4zM248.8 50.2h.4v.4h-.4zM248.8 49.5h.4v.4h-.4zM250.1 50.2h.4v.4h-.4zM250.1 49.5h.4v.4h-.4zM251.1 59.4h.4v.4h-.4zM252.5 59.4h.3v.4h-.3zM225.7 60.1h.4v.4h-.4zM227 60.1h.4v.4h-.4zM245.8 63.7l.2-.1 .1 .3-.1 .1zM245.8 63.1l.2-.1 .1 .2-.1 .1z"/>
<path d="M245.8 62.4l.2-.1 .1 .3-.1 .1zM246.4 63.1l.2-.1 .1 .2-.1 .1zM246.4 62.4l.2-.1 .1 .3-.1 .1zM251.1 60.1h.4v.4h-.4zM252.5 60.1h.3v.4h-.3z"/>
<path d="M229.2 63.5l.3 .2-.1 .1-.3-.1zM246.4 63.7l.2-.1 .1 .3-.1 .1z"/>
<circle cx="230.7" cy="54.4" r=".5"/>
<circle cx="230.7" cy="57.6" r=".5"/>
<circle cx="232.9" cy="57.6" r=".5"/>
<circle cx="232.9" cy="54.4" r=".5"/>
<circle cx="245.5" cy="54.4" r=".5"/>
<circle cx="245.5" cy="57.6" r=".5"/>
<circle cx="247.7" cy="54.4" r=".5"/>
<circle cx="247.7" cy="57.6" r=".5"/>
<circle cx="228.2" cy="65.9" r=".5"/>
<circle cx="231.5" cy="61.1" r=".5"/>
<circle cx="232.5" cy="61.1" r=".4"/>
<circle cx="233.5" cy="61.1" r=".4"/>
<circle cx="234.5" cy="61.1" r=".4"/>
<circle cx="235.5" cy="61.1" r=".5"/>
<circle cx="250.2" cy="65.9" r=".5"/>
</g>
<g fill="none" stroke="#000" stroke-width=".21">
<path d="M234.3 36.4h3.9l.5 .2v14.5h1l.1-14.5 .4-.2h3.9l7.4 14.7h-2.5l4.9 9.8h-2.4l4.9 9.9h-34.4l4.9-9.9h-2.4l4.9-9.8h-2.5zM235.8 36.8h1v.6h-1zM235.8 37.8h1v.7h-1zM236 36.8v.6M236 37.8v.7M236.5 36.8v.6M236.5 37.8v.7M241.7 36.8h.9v.6h-.9zM241.7 37.8h.9v.7h-.9zM241.9 36.8v.6M241.9 37.8v.7M242.4 36.8v.6"/>
<path d="M242.4 37.8v.7M225.8 59.3h1.5v1.4h-1.5zM225.9 59.3l-.1 .1M226 59.3l-.2 .2M228 49.4h1.6v1.4h-1.6zM228.1 49.4l-.1 .1M228.2 49.4l-.2 .2M228.4 58.7h1v.6h-1zM228.4 59.7h1v.6h-1zM228.6 58.7v.6M228.6 59.7v.6M229.1 58.7v.6"/>
<path d="M229.1 59.7v.6M230.4 50.9h1v.6h-1zM230.4 49.9h1v.6h-1zM230.4 48.9h1v.6h-1zM230.6 48.9v.6M230.6 49.9v.6M230.6 50.9v.6M231.1 48.9v.6M231.1 49.9v.6M231.1 50.9v.6M231.2 43.2h1.6v1.4h-1.6zM231.3 43.2l-.1 .1"/>
<path d="M231.4 43.2l-.2 .2M234 56.9h.6M234 57.4h.6M234 56.7h.6v1h-.6zM234.3 42.5h1v.6h-1zM234.3 43.5h1v.6h-1zM234.3 44.5h1v.6h-1zM234.5 42.5v.6M234.5 43.5v.6M234.5 44.5v.6M235 42.5v.6M235 43.5v.6"/>
<path d="M235 44.5v.6M243.1 42.5h1v.6h-1zM243.1 43.5h1v.6h-1zM243.1 44.5h1v.6h-1zM243.4 42.5v.6M243.4 43.5v.6M243.4 44.5v.6M243.9 42.5v.6M243.9 43.5v.6M243.9 44.5v.6M245.7 43.2h1.5v1.4h-1.5zM246.1 48.9h1v.6h-1z"/>
<path d="M246.1 49.9h1v.6h-1zM246.1 50.9h1v.6h-1zM246.3 48.9v.6M246.3 49.9v.6M246.3 50.9v.6M246.8 48.9v.6M246.8 49.9v.6M246.8 50.9v.6M247.2 44.3l-.2 .3M247.2 44.4l-.1 .2M248.9 49.4h1.5v1.4h-1.5zM249 57.3h1v.7h-1z"/>
<path d="M249 58.7h1v.6h-1zM249 59.7h1v.6h-1zM249.3 57.3v.7M249.3 58.7v.6M249.3 59.7v.6M249.8 57.3v.7M249.8 58.7v.6M249.8 59.7v.6M250.4 50.5l-.2 .3M250.4 50.6l-.1 .2M251.2 59.3h1.6v1.4h-1.6zM227.3 63h.8v1h-.8z"/>
<path d="M227.3 63.3h.8M227.3 63.7h.8M227.6 68.9h.6M227.6 68.4h.6M227.6 68.2h.6v.9h-.6zM228.4 60.7h1v.6h-1zM228.6 68.4h1.5v.9h-1.5zM228.6 60.7v.6M228.8 68.4v-.3h.2v.3M228.8 69.3v.3h.2v-.3M228.8 62h1v.6h-1zM228.9 68.8l.1-.1 .2 .3-.2 .1z"/>
<path d="M229 63.1h-.3v.2h.3M229 63h.7v1.1h-.7zM229 63.8h-.3v.1h.3M229 63.5h-.3v.1h.3M229.1 62v.6M229.1 60.7v.6M229.3 69.3v.3h.2v-.3M229.6 62v.6M229.7 63.1h.2v.2h-.2M229.7 63.8h.2v.1h-.2M229.7 63.5h.2v.1h-.2M229.7 68.4v-.3h.3v.3"/>
<path d="M229.7 69.3v.3h.3v-.3M230.6 63.3h.6v.9h-.6zM230.6 68.6h.6v.9h-.6zM230.6 69.3h.6M230.6 68.8h.6M230.6 63.5h.6M230.6 64h.6M232.1 64.6h4.9v2h-4.9zM232.3 64.6v-.5h.2v.5M232.3 66.6v.5h.2v-.5M232.4 66.1l.1-.1 .2 .3-.2 .1zM232.9 64.6v-.5h.3v.5"/>
<path d="M232.9 66.6v.5h.3v-.5M233.5 64.6v-.5h.3v.5M233.5 66.6v.5h.3v-.5M234.2 64.6v-.5h.2v.5M234.2 66.6v.5h.2v-.5M234.8 64.6v-.5h.2v.5M234.8 66.6v.5h.2v-.5M235.4 64.6v-.5h.2v.5M235.4 66.6v.5h.2v-.5M236 64.6v-.5h.3v.5M236 66.6v.5h.3v-.5M236.7 64.6v-.5h.2v.5"/>
<path d="M236.7 66.6v.5h.2v-.5M242.4 69.4h1v.6h-1zM242.6 64.6h1v.6h-1zM242.6 69.4v.6M242.9 64.6v.6M243.1 69.4v.6M243.2 65.6h2.2v3.3h-2.2zM243.2 68.3h-.5v.1h.5M243.2 65.7h-.5v.2h.5M243.2 66.1h-.5v.1h.5M243.2 66.4h-.5v.1h.5M243.2 66.7h-.5v.2h.5"/>
<path d="M243.2 67h-.5v.2h.5M243.2 67.3h-.5v.2h.5M243.2 67.7h-.5v.1h.5M243.2 68h-.5v.1h.5M243.2 68.6h-.5v.2h.5M243.4 64.6v.6M243.5 65.9l.3 .1-.1 .2-.3-.2zM244.6 69.4h.9v.6h-.9zM244.8 69.4v.6M245.3 69.4v.6M245.4 68.3h.5v.1h-.5M245.4 65.7h.5v.2h-.5"/>
<path d="M245.4 66.1h.5v.1h-.5M245.4 66.4h.5v.1h-.5M245.4 66.7h.5v.2h-.5M245.4 67h.5v.2h-.5M245.4 67.3h.5v.2h-.5M245.4 67.7h.5v.1h-.5M245.4 68h.5v.1h-.5M245.4 68.6h.5v.2h-.5M246.5 68.8h.6M246.5 68.3h.6M246.5 68.1h.6v.9h-.6zM247.4 68.8h.7"/>
<path d="M247.4 68.3h.7M247.4 68.1h.7v.9h-.7zM249 60.7h1v.6h-1zM249.3 60.7v.6M249.8 60.7v.6M252.2 67.1l2.4-1.2 1.7 3.3-2.5 1.2zM252.4 67.7h-.1l.1 .2h.1M252.7 68.1l.3-.1v.1l-.3 .1M252.8 60.4l-.3 .3M252.8 60.5l-.2 .2M252.8 68.4l.3-.1 .1 .1-.3 .1M253 68.7l.2-.2 .1 .2-.3 .1"/>
<path d="M253.1 69l.3-.2v.1l-.2 .2M253.2 69.3l.3-.2 .1 .1-.3 .2M253.4 69.6l-.1 .1 .1 .2 .1-.1M253.5 66.2l-.3 .2M253.6 66.4l-.1-.3-.4 .2 .1 .3M253.8 65.7l2.1 4.1M254.4 66l.1-.3-.2 .2 1.7 3.5 .3-.1h-.3M255.3 69.7l.1 .2-.4 .2-.1-.2M255.3 69.8l-.4 .2"/>
</g>
<path d="M242.5 111l.6-.2h4.6a.75 .75 0 0 1 .8 .8v3.1a.75 .75 0 0 1-.8 .8h-4.6a.75 .75 0 0 1-.8-.8v-3.1z" fill="#ff8080"/>
<g fill="#000">
<path d="M234.2 100.5h1.2v1.2h-1.2zM234.2 102.8h1.2v1.2h-1.2zM238.3 100.5h1.2v1.2h-1.2zM238.3 102.8h1.2v1.2h-1.2z"/>
<path d="M244.6 113.6a.6 .6 0 0 1 1.2 0 .6 .6 0 0 1-1.2 0zM291.6 113.3v1.2z"/>
<circle cx="249.7" cy="95.1" r="1.51"/>
<circle cx="256.4" cy="95.1" r="1.51"/>
<circle cx="252" cy="105.9" r="1.51"/>
<circle cx="255.1" cy="105.9" r="1.21"/>
<circle cx="258.1" cy="105.9" r="1.21"/>
<circle cx="261.1" cy="105.9" r="1.21"/>
<circle cx="264.3" cy="105.9" r="1.51"/>
<circle cx="242" cy="120.3" r="1.51"/>
</g>
<g fill="none" stroke="#000" stroke-width=".21">
<path d="M239.6 87.2l-9.1 18.1h7.5l-15 30h68.6M242.5 98.5h3v1.9h-3zM243.3 98.5v1.9M244.8 98.5v1.9M259.6 93h1.9M259.6 94.5h1.9M259.6 92.2h1.9v3h-1.9zM234.4 100.2h4.8v4.2h-4.8zM234.9 100.2l-.5 .4M235.2 100.2l-.8 .7M239.2 111.5h2.4v3h-2.4zM239.2 113.6h2.4"/>
<path d="M239.2 112.4h2.4M242.5 101.5h3v1.9h-3zM242.5 104.5h3v1.9h-3zM243.3 101.5v1.9M243.3 104.5v1.9M243.9 108.4h3v1.9h-3zM244.3 111.9h-.7v.5h.7M244.3 111.5h2.1v3.3h-2.1zM244.3 113.9h-.7v.4h.7M244.3 112.9h-.7v.5h.7M244.6 108.4v1.9M244.8 101.5v1.9"/>
<path d="M244.8 104.5v1.9M246.1 108.4v1.9M246.4 111.9h.8v.5h-.8M246.4 113.9h.8v.4h-.8M246.4 112.9h.8v.5h-.8M249.1 112.3h1.9v3h-1.9zM249.1 113.1h1.9M249.1 114.6h1.9M253.9 116.5h15v6h-15zM254.4 116.5v-1.6h.7v1.6M256.3 116.5v-1.6h.7v1.6M258.2 116.5v-1.6h.7v1.6"/>
<path d="M260.1 116.5v-1.6h.8v1.6M262 116.5v-1.6h.8v1.6M263.9 116.5v-1.6h.8v1.6M265.8 116.5v-1.6h.8v1.6M267.7 116.5v-1.6h.8v1.6M286 116.5h3v1.9h-3zM286.8 116.5v1.9M287.8 119.9h-1.5v.5h1.5M288.3 116.5v1.9M291.6 119.6h-3.8v9.9h3.8M240.1 129.6h1.9M240.1 128.1h1.9"/>
<path d="M240.1 127.3h1.9v3h-1.9zM243.3 128.1h4.5v2.6h-4.5zM243.7 128.1v-1.1h.8v1.1M243.7 130.7v1.1h.8v-1.1M245.2 130.7v1.1h.7v-1.1M246.6 130.7v1.1h.7v-1.1M246.6 128.1v-1.1h.7v1.1M249.1 128.5h1.9v3h-1.9zM249.1 130.8h1.9M249.1 129.3h1.9M254.4 122.5v1.7h.7v-1.7M256.3 122.5v1.7h.7v-1.7"/>
<path d="M258.2 122.5v1.7h.7v-1.7M260.1 122.5v1.7h.8v-1.7M262 122.5v1.7h.8v-1.7M263.9 122.5v1.7h.8v-1.7M265.8 122.5v1.7h.8v-1.7M267.7 122.5v1.7h.8v-1.7M285.3 131h3v1.8h-3zM286 131v1.8M287.5 131v1.8M287.8 120.9h-1.5v.5h1.5M287.8 121.9h-1.5v.4h1.5M287.8 122.9h-1.5v.4h1.5"/>
<path d="M287.8 123.8h-1.5v.5h1.5M287.8 124.8h-1.5v.5h1.5M287.8 125.8h-1.5v.4h1.5M287.8 126.8h-1.5v.4h1.5M287.8 127.7h-1.5v.5h1.5M287.8 128.7h-1.5v.5h1.5"/>
<circle cx="244.5" cy="129.5" r=".6"/>
<circle cx="255.1" cy="121.3" r=".6"/>
<circle cx="289" cy="120.8" r=".6"/>
</g>
<g fill="#ff8080">
<path d="M239.4 191.6l.6-.2h2.1a.75 .75 0 0 1 .7 .7v4.4a.75 .75 0 0 1-.7 .7h-2.1a.75 .75 0 0 1-.8-.7v-4.4z"/>
<path d="M248.5 192.8l.5-.2h2.1a.75 .75 0 0 1 .7 .7v4.4a.75 .75 0 0 1-.7 .7h-2.1a.75 .75 0 0 1-.8-.7v-4.4z"/>
</g>
<g fill="#000">
<path d="M234.2 166h1.2v1.2h-1.2zM234.2 168.3h1.2v1.2h-1.2zM238.3 166h1.2v1.2h-1.2zM238.3 168.3h1.2v1.2h-1.2z"/>
<path d="M244.6 179.1a.6 .6 0 0 1 1.2 0 .6 .6 0 0 1-1.2 0zM291.6 178.8v1.2z"/>
<circle cx="249.7" cy="160.6" r="1.51"/>
<circle cx="252" cy="171.4" r="1.51"/>
<circle cx="255.1" cy="171.4" r="1.21"/>
<circle cx="256.4" cy="160.6" r="1.51"/>
<circle cx="258.1" cy="171.4" r="1.21"/>
<circle cx="261.1" cy="171.4" r="1.21"/>
<circle cx="264.3" cy="171.4" r="1.51"/>
<circle cx="242" cy="185.8" r="1.51"/>
</g>
<g fill="none" stroke="#000" stroke-width=".21">
<path d="M239.6 152.7l-9.1 18.1h7.5l-15 30h68.6M259.6 158.5h1.9M259.6 160h1.9M259.6 157.7h1.9v3h-1.9zM234.4 165.7h4.8v4.2h-4.8zM234.9 165.7l-.5 .4M235.2 165.7l-.8 .7M239.2 177h2.4v3h-2.4zM239.2 179.1h2.4M239.2 177.9h2.4M242.5 164h3v1.9h-3zM242.5 167h3v1.9h-3z"/>
<path d="M242.5 170h3v1.9h-3zM243.3 164v1.9M243.3 167v1.9M243.3 170v1.9M243.9 173.9h3v1.9h-3zM244.3 177.4h-.7v.5h.7M244.3 177h2.1v3.3h-2.1zM244.3 179.4h-.7v.4h.7M244.3 178.4h-.7v.5h.7M244.6 173.9v1.9M244.8 164v1.9M244.8 167v1.9"/>
<path d="M244.8 170v1.9M246.1 173.9v1.9M246.4 177.4h.8v.5h-.8M246.4 179.4h.8v.4h-.8M246.4 178.4h.8v.5h-.8M249.1 177.8h1.9v3h-1.9zM249.1 178.6h1.9M240.1 195.1h1.9M240.1 193.6h1.9M240.1 192.8h1.9v3h-1.9zM243.3 193.6h4.5v2.6h-4.5zM243.7 193.6v-1.1h.8v1.1"/>
<path d="M243.7 196.2v1.1h.8v-1.1M245.2 196.2v1.1h.7v-1.1M246.6 196.2v1.1h.7v-1.1M246.6 193.6v-1.1h.7v1.1M249.1 194h1.9v3h-1.9zM249.1 196.3h1.9M249.1 194.8h1.9M249.1 180.1h1.9M253.9 182h15v6h-15zM254.4 182v-1.6h.7v1.6M254.4 188v1.7h.7v-1.7M256.3 188v1.7h.7v-1.7"/>
<path d="M256.3 182v-1.6h.7v1.6M258.2 188v1.7h.7v-1.7M258.2 182v-1.6h.7v1.6M260.1 188v1.7h.8v-1.7M260.1 182v-1.6h.8v1.6M262 188v1.7h.8v-1.7M262 182v-1.6h.8v1.6M263.9 188v1.7h.8v-1.7M263.9 182v-1.6h.8v1.6M265.8 188v1.7h.8v-1.7M265.8 182v-1.6h.8v1.6M267.7 188v1.7h.8v-1.7"/>
<path d="M267.7 182v-1.6h.8v1.6M285.3 196.5h3v1.8h-3zM286 182h3v1.9h-3zM286 196.5v1.8M286.8 182v1.9M287.5 196.5v1.8M287.8 185.4h-1.5v.5h1.5M287.8 186.4h-1.5v.5h1.5M287.8 187.4h-1.5v.4h1.5M287.8 188.4h-1.5v.4h1.5M287.8 189.3h-1.5v.5h1.5M287.8 190.3h-1.5v.5h1.5"/>
<path d="M287.8 191.3h-1.5v.4h1.5M287.8 192.3h-1.5v.4h1.5M287.8 193.2h-1.5v.5h1.5M287.8 194.2h-1.5v.5h1.5M288.3 182v1.9M291.6 185.1h-3.8v9.9h3.8"/>
<circle cx="244.5" cy="195" r=".6"/>
<circle cx="255.1" cy="186.8" r=".6"/>
<circle cx="289" cy="186.3" r=".6"/>
</g>
<g font-size="3">
<text x="8.5" y="12.8">R15 R12 R23 R20 R24 R21 R39 R42 R38 R41 R29 R32</text>
<text x="8.5" y="16.8">12x</text>
<text x="16.4" y="16.8">30</text>
<text x="22.5" y="16.8">0805</text>
<text x="80.5" y="12.8">R1 R2 R3 R4</text>
<text x="80.5" y="16.8">4x</text>
<text x="86.4" y="16.8">10k</text>
<text x="94.3" y="16.8">0805</text>
<text x="152.5" y="12.8">R7 R17 R18 R36 R35 R26 R5 R6</text>
<text x="152.5" y="16.8">8x</text>
<text x="158.4" y="16.8">100</text>
<text x="166.5" y="16.8">0805</text>
<text x="224.5" y="12.8">J1</text>
<text x="224.5" y="16.8">1x</text>
<text x="230.4" y="16.8">BATT AAA_HOLDER</text>
<text x="8.5" y="19.8">Farnell 9333029</text>
<text x="80.5" y="19.8">Farnell 9332391</text>
<text x="152.5" y="19.8">Farnell 9332375</text>
<text x="224.5" y="19.8">Farnell 1702632</text>
<text x="8.5" y="78.3">D1 D2</text>
<text x="8.5" y="82.3">2x</text>
<text x="14.4" y="82.3">LED</text>
<text x="22.6" y="82.3">0805-LED</text>
<text x="80.5" y="78.3">J2</text>
<text x="80.5" y="82.3">1x</text>
<text x="86.4" y="82.3">MICROUSB</text>
<text x="105.5" y="82.3">MICROUSB_MOLEX_47589-0001</text>
<text x="152.5" y="78.3">C3 C2</text>
<text x="152.5" y="82.3">2x</text>
<text x="158.4" y="82.3">100n</text>
<text x="168.5" y="82.3">0805</text>
<text x="224.5" y="78.3">IC3</text>
<text x="224.5" y="82.3">1x</text>
<text x="230.4" y="82.3">TLV61225</text>
<text x="248.4" y="82.3">SC-70-6</text>
<text x="8.5" y="85.3">Farnell 2099242</text>
<text x="80.5" y="85.3">Farnell 1568023</text>
<text x="152.5" y="85.3">Farnell 1759265</text>
<text x="224.5" y="85.3">Farnell 2492362</text>
<text x="8.5" y="143.8">L1</text>
<text x="80.5" y="143.8">SW2</text>
<text x="152.5" y="143.8">U1</text>
<text x="224.5" y="143.8">C6 C5</text>
<text x="8.5" y="147.8">1x</text>
<text x="14.4" y="147.8">4u7</text>
<text x="22.5" y="147.8">2016M</text>
<text x="80.5" y="147.8">1x</text>
<text x="86.4" y="147.8">PWR_SWITCH</text>
<text x="109.9" y="147.8">SPDT_SWITCH</text>
<text x="152.5" y="147.8">1x</text>
<text x="158.4" y="147.8">XC6210B332MR</text>
<text x="186.1" y="147.8">SOT-23-5</text>
<text x="224.5" y="147.8">2x</text>
<text x="230.4" y="147.8">1u</text>
<text x="236.5" y="147.8">0805</text>
<text x="8.5" y="150.8">Farnell 2616849</text>
<text x="80.5" y="150.8">Farnell 1201430</text>
<text x="152.5" y="150.8">Farnell 1057803</text>
<text x="224.5" y="150.8">Farnell 2320853</text>
</g>
</svg>
